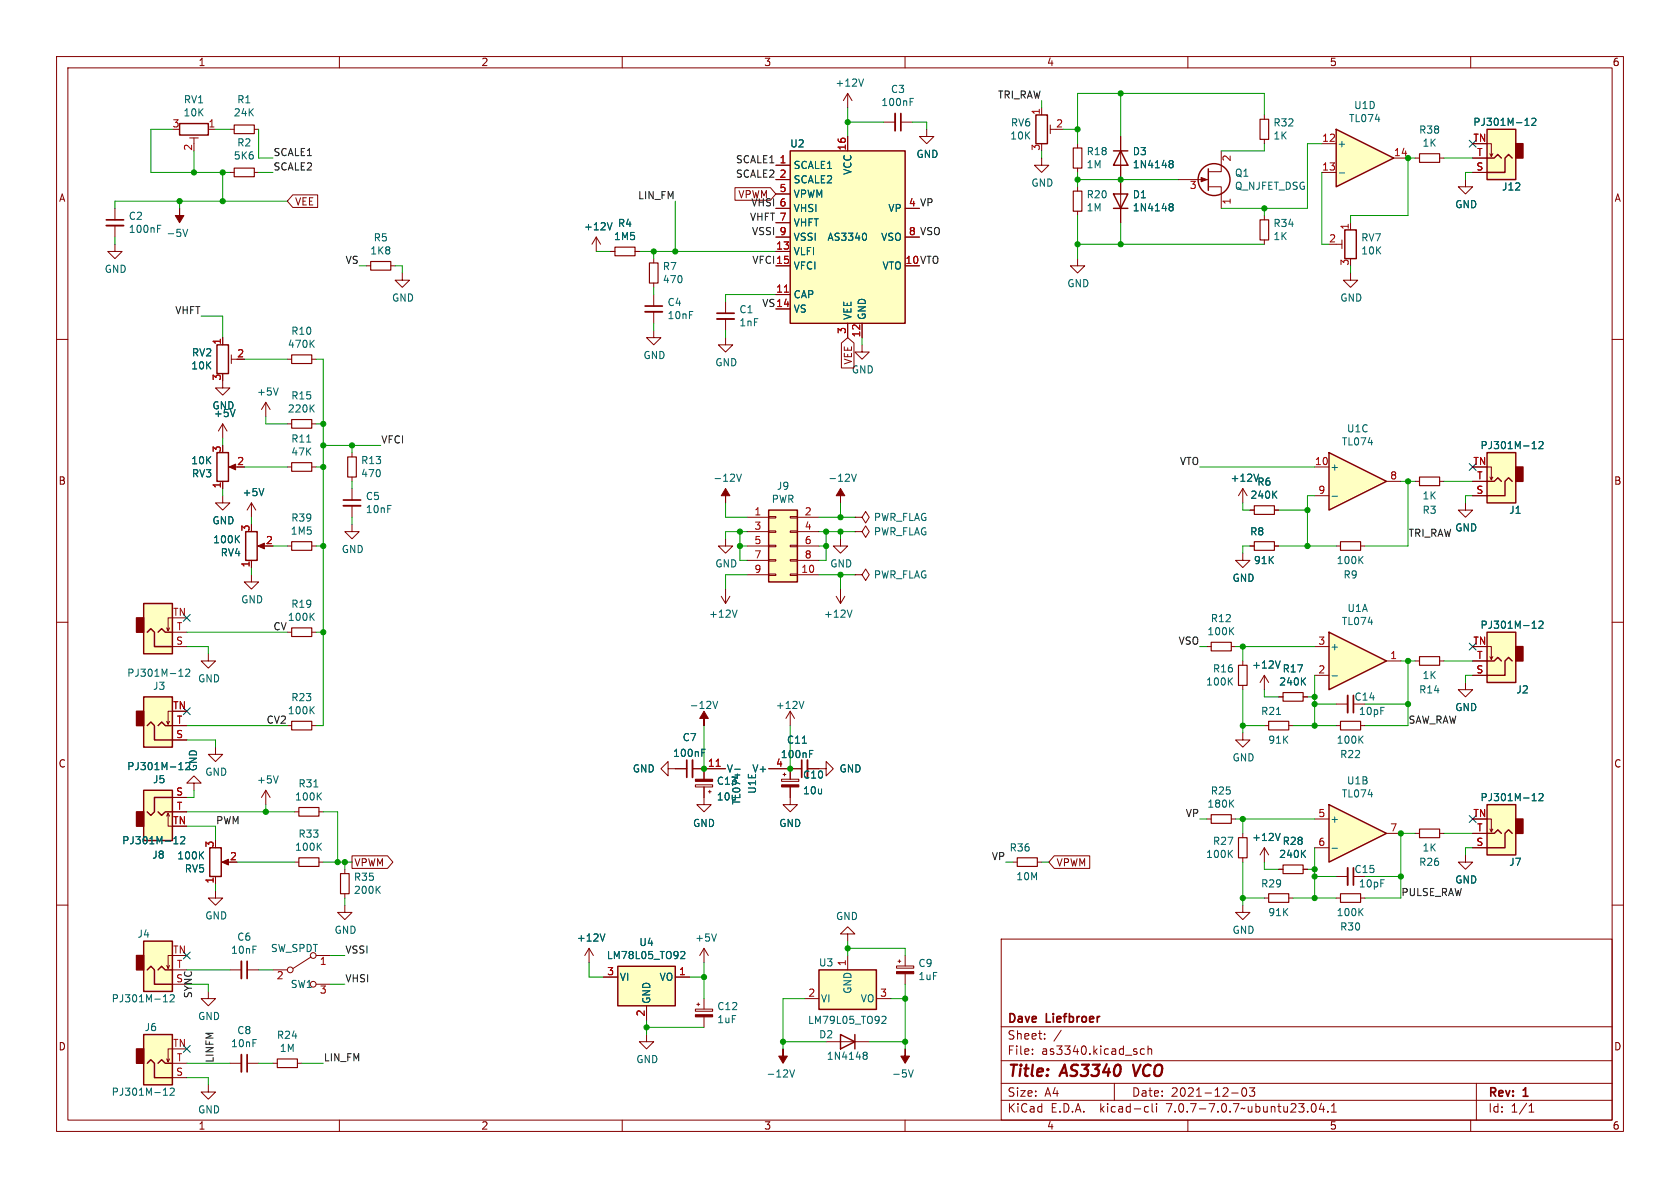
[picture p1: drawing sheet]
<svg xmlns="http://www.w3.org/2000/svg" width="297mm" height="210mm" viewBox="0 0 297 210" stroke-linecap="round" stroke-linejoin="round" font-family="sans-serif">
<g fill="none" stroke="#840000" stroke-width=".18">
<path d="M10 10h277v190h-277zM12 12h273v186h-273zM60 10v2M110 10v2M160 10v2M210 10v2M260 10v2M10 60h2M115.6 58.4v1.3h1.2l-1.2 1.3-1.3-1.3h1.3M285 60h2M10 110h2M285 110h2"/>
<path d="M10 160h2M285 160h2M177 166h108v32h-108zM60 198v2M110 198v2M160 198v2M177 194.5h108M177 191.5h108M177 187.5h108M177 181.5h108M182.5 186.3v.1M182.5 185.5v.1"/>
<path d="M184.7 183.6v.1M184.7 182.8v.1M187.6 182.1l-1.3 2M197 191.5v3M202.3 185.5l-.4-.1-.3 .3v.4l.1 .2h.6M202.6 195.6l.4 .1M203 185.5l.2-.1 .3 .1 .1 .9M203 184.9v1.5M203 196.5l-.4 .1M203.7 195.1v1.3l.2 .2M204.5 195.1v.1M204.5 195.6v1"/>
<path d="M210 198v2M217.7 193.2h1.2M219.7 192.4l.2-.1a.81 .81 0 0 1 .6 .6 .81 .81 0 0 1-.3 .8l-.2 .1a.81 .81 0 0 1-.3-1.4zM220.9 192.3h.9l-.5 .6 .4 .1v.7l-.2 .1h-.4l-.2-.1M232 195.2l.2-.1a.81 .81 0 0 1 .6 .6 .81 .81 0 0 1-.3 .8l-.2 .1a.81 .81 0 0 1-.6-.6 .81 .81 0 0 1 .3-.8zM233.6 195l-.4 1.1h1M234 195.6v1M234.7 196.5v.1M235.4 196.6h.8M235.4 195.5l.4-.4v1.5M260 198v2M261 191.5v6.5"/>
<path d="M270.3 196.6h.9M270.3 195.5l.4-.4v1.5"/>
</g>
<path d="M200.3 188.2l.4 2" fill="none" stroke="#840000" stroke-width=".4"/>
<path d="M234.9 80l10.2 5.1-10.2 5.1z" fill="#ffffc2"/>
<path d="M234.9 80l10.2 5.1-10.2 5.1zM262.9 80h5.1v8.9h-5.1zM262.9 85.1h1.3l.6-.6 .6 .6M267.3 85.1l-.6-.6-.6 .6v2.5h-3.2" fill="none" stroke="#840000" stroke-width=".25"/>
<g fill="none" stroke="#840000" stroke-width=".18">
<path d="M64.8 47h.7M69.1 47h.7M71.1 48.3v1.2h1.3l-1.3 1.3-1.3-1.3h1.3M105.4 41.9l-.8 1.3M105.4 41.9v2.6M105.4 41.9l.8 1.3M107.9 44.5h.8M112.3 44.5h.7M62.2 80v.8M62.2 84.3v.8M232.4 82.6h2.5M232.4 87.6h2.5"/>
<path d="M245.1 85.1h2.5M250.2 85.1h.8M254.5 85.1h.8M259.1 88.9v1.3h1.2l-1.2 1.2-1.3-1.2h1.3M260.3 85.1h2.6M260.3 87.6h2.6M262.9 82.6h.8v2.2l.2-.5M263.4 84.3l.3 .5M50.8 128.3h.8M55.1 128.3h.8M61 153.7v.7M61 158v.8"/>
<path d="M48.3 171.5h2.5M55 169.2l-3.2 2M55.9 168.9h2.5M55.9 174h2.5M61 160v1.3h1.2l-1.2 1.3-1.3-1.3h1.3"/>
<circle cx="51.3" cy="171.5" r=".51"/>
<circle cx="55.4" cy="168.9" r=".51"/>
<circle cx="55.4" cy="174" r=".51"/>
</g>
<path d="M108.2 39.4l-.4 1.2M270.9 79.3h.7M271.1 78.2l.1-.2v1.3M272.1 78.2l.5-.2 .2 .4-.8 .9h.8M235.5 87.7h.9M55 125.5l.5 .7M55.5 124.9l-.7 .7M66.7 157.2l.5 .7M67.2 156.7l-.7 .7" fill="none" stroke="#006464" stroke-width=".18"/>
<path d="M65.5 46.2h3.6v1.6h-3.6zM108.7 43.7h3.6v1.5h-3.6zM61.5 80.8h1.5v3.5h-1.5zM251 84.3h3.5v1.6h-3.5zM51.6 127.5h3.5v1.5h-3.5zM60.2 154.4h1.5v3.6h-1.5z" fill="none" stroke="#840000" stroke-width=".2"/>
<path d="M262.9 80h5.1v8.9h-5.1z" fill="#ffffc2" stroke="#ffffc2" stroke-width=".18"/>
<path d="M268 82.6h1.2v2.5h-1.2z" fill="#840000" stroke="#840000" stroke-width=".25"/>
<path d="M234.9 111.8l10.2 5-10.2 5.1z" fill="#ffffc2"/>
<path d="M43.4 94h2.1v5.1h-2.1zM25.4 106.7h5.1v8.9h-5.1zM26 111.8l.7-.7 .6 .7v2.5h3.2M27.9 111.8l.7-.7 .6 .7h1.3M234.9 111.8l10.2 5-10.2 5.1z" fill="none" stroke="#840000" stroke-width=".25"/>
<g fill="none" stroke="#840000" stroke-width=".18">
<path d="M47 71.1l-.8 1.3M47 71.1v2.6M47 71.1l.8 1.3M50.8 74.9h.8M55.1 74.9h.8M152.4 61v1.2h1.3l-1.3 1.3-1.3-1.3h1.3M39.4 87.6v1.3h1.2l-1.2 1.3-1.3-1.3h1.3M44.4 88.9l-.7 1.3M44.4 88.9v2.5M44.4 99.1v1.2M44.4 88.9l.8 1.3M46 96.5h1"/>
<path d="M50.8 96.5h.8M50.8 82.6h.8M55.1 96.5h.8M55.1 82.6h.8M62.2 92.7v1.3h1.3l-1.3 1.3-1.2-1.3h1.2M30 111l-.3 .5M30.5 109.2h-.8v2.3l-.2-.5M30.5 114.3h2.5M30.5 111.8h2.5M36.8 115.6v1.2h1.3l-1.3 1.3-1.2-1.3h1.2M44.4 101.6v1.3h1.3l-1.3 1.2-1.2-1.2h1.2M50.8 111.8h.8"/>
<path d="M55.1 111.8h.8M232.4 119.4h2.5M232.4 114.3h2.5M245.1 116.8h2.5M219.7 129.5v1.3h1.3l-1.3 1.3-1.3-1.3h1.3M223.5 128.3h.8M227.8 128.3h.8M223.5 149.9l-.7 1.2M223.5 149.9v2.5M223.5 149.9l.8 1.2M226.1 153.7h.7M230.4 153.7h.7"/>
</g>
<g fill="none" stroke="#006464" stroke-width=".18">
<path d="M49.2 68.6l-.4 1.2M54.2 78.2h.7M55 72.1l.5 .7M55.5 71.6l-.7 .7M41.8 95.2l.5 .8M42.3 94.7l-.7 .7M46.6 86.4l-.4 1.2M31.6 119.6h.7M31.9 118.5l.1-.2v1.3M32.8 118.4l.5-.1 .3 .3-.8 1h.8M55 108.9l.5 .8M55.5 108.4l-.7 .7"/>
<path d="M235.5 119.5h.9M225.7 126.3h.7M226.3 147.3l-.4 1.3M230.3 150.9l.5 .7M230.8 150.3l-.7 .7"/>
</g>
<path d="M51.6 74.2h3.5v1.5h-3.5zM51.6 95.8h3.5v1.5h-3.5zM51.6 81.8h3.5v1.5h-3.5zM51.6 111h3.5v1.5h-3.5zM224.3 127.5h3.5v1.5h-3.5zM226.8 152.9h3.6v1.5h-3.6z" fill="none" stroke="#840000" stroke-width=".2"/>
<path d="M25.4 106.7h5.1v8.9h-5.1z" fill="#ffffc2" stroke="#ffffc2" stroke-width=".18"/>
<path d="M24.1 109.2h1.3v2.6h-1.3z" fill="#840000" stroke="#840000" stroke-width=".25"/>
<path d="M45.6 96.5l1.1-.5v1z" fill="#840000" stroke="#840000" stroke-width=".18"/>
<path d="M234.9 142.2l10.2 5.1-10.2 5.1z" fill="#ffffc2"/>
<g fill="none" stroke="#840000" stroke-width=".25">
<path d="M31.7 21.8h5.1v2.1h-5.1zM139.7 26.7h20.3v30.5h-20.3zM183.1 20.3h2.1v5.1h-2.1zM262.9 22.9h5.1v8.9h-5.1zM262.9 27.9h1.3l.6-.6 .6 .6M267.3 27.9l-.6-.6-.6 .6v2.6h-3.2M38.4 61h2v5h-2zM38.4 80h2v5.1h-2zM135.9 90.2h5.1v12.7h-5.1zM262.9 111.8h5.1v8.9h-5.1zM262.9 116.8h1.3l.6-.6 .6 .6M267.3 116.8l-.6-.6-.6 .6v2.6h-3.2"/>
<path d="M25.4 123.2h5.1v8.9h-5.1zM25.4 139.7h5.1v8.9h-5.1zM26 128.3l.7-.7 .6 .7v2.5h3.2M27.9 128.3l.7-.7 .6 .7h1.3M27.9 143.5l.7 .6 .6-.6h1.3M30.5 141h-3.2v2.5l-.6 .6-.7-.6M37.1 149.9h2v5h-2zM234.9 142.2l10.2 5.1-10.2 5.1zM25.4 166.4h5.1v8.9h-5.1zM26 171.5l.7-.7 .6 .7v2.5h3.2M27.9 171.5l.7-.7 .6 .7h1.3M109.2 170.8h10.2v7h-10.2z"/>
<path d="M144.8 171.5h10.1v6.9h-10.1zM25.4 182.9h5.1v8.9h-5.1zM26 188l.7-.7 .6 .7v2.5h3.2M27.9 188l.7-.7 .6 .7h1.3M148.6 182.9l2.5 1.3-2.5 1.2zM151.1 182.9v2.5"/>
</g>
<g fill="none" stroke="#840000" stroke-width=".18">
<path d="M149.9 16.5l-.8 1.3M149.9 16.5v2.6M149.9 16.5l.7 1.3M184.1 19.1v1.2M20.3 36.8v2.1M20.3 39.9v2M33.5 24.4h1.6M34.3 24.4v1M36.8 22.9h1.3M40.6 22.9h.8M40.6 30.5h.8M45 22.9h.7"/>
<path d="M45 30.5h.7M137.2 29.2h2.5M137.2 31.8h2.5M137.2 34.3h2.5M137.2 36.8h2.5M137.2 39.4h2.5M149.9 24.1v2.6M156.2 21.6h2M159.3 21.6h2M163.8 22.9v1.2h1.3l-1.3 1.3-1.2-1.3h1.2M184.1 27.9v1.3h1.3l-1.3 1.3-1.2-1.3h1.2M185.7 22.1v1.5"/>
<path d="M185.7 22.9h1M190.5 25.4v.8M190.5 29.7v.8M190.5 33v.8M190.5 37.3v.8M223.5 20.3v.8M223.5 24.6v.8M250.2 27.9h.8M254.5 27.9h.8M259.1 31.8v1.2h1.2l-1.2 1.3-1.3-1.3h1.3M260.3 30.5h2.6M260.3 27.9h2.6"/>
<path d="M262.9 25.4h.8v2.3l.2-.5M263.4 27.2l.3 .5M20.3 43.2v1.3h1.3l-1.3 1.2-1.3-1.2h1.3M39.4 59.7v1.3M115.6 45.7v.8M115.6 50v.8M115.6 52.1v2M115.6 55.1v2.1M128.3 59.7v1.3h1.2l-1.2 1.2-1.3-1.2h1.3M128.3 53.3v2.1M128.3 56.4v2M137.2 52.1h2.5"/>
<path d="M137.2 44.5h2.5M137.2 54.6h2.5M137.2 47h2.5M137.2 41.9h2.5M149.9 57.2v2.5M152.4 57.2v2.5M160 41.9h2.6M190.5 45.7v1.3h1.3l-1.3 1.3-1.3-1.3h1.3M238.8 48.3v1.2h1.2l-1.2 1.3-1.3-1.3h1.3M39.4 67.3v1.3h1.2l-1.2 1.3-1.3-1.3h1.3M39.4 74.9v2.6M39.4 74.9l-.8 1.3"/>
<path d="M39.4 74.9l.7 1.3M40.9 62.7v1.6M40.9 63.5h1M50.8 63.5h.8M55.1 63.5h.8M39.4 85.1v1.3M40.9 82.6h1M62.2 86.4v2M62.2 89.4v2M128.3 95.3v1.2h1.2l-1.2 1.3-1.3-1.3h1.3M132.1 96.5h3.8M132.1 91.4h3.8"/>
<path d="M132.1 94h3.8M132.1 99.1h3.8M135.9 98.9h1.3v.3h-1.3zM135.9 96.4h1.3v.2h-1.3zM135.9 93.9h1.3v.2h-1.3zM135.9 91.3h1.3v.3h-1.3zM139.7 98.9h1.3v.3h-1.3zM139.7 96.4h1.3v.2h-1.3zM139.7 93.9h1.3v.2h-1.3zM139.7 91.3h1.3v.3h-1.3zM141 96.5h3.8M141 91.4h3.8"/>
<path d="M141 94h3.8M141 99.1h3.8M148.6 95.3v1.2h1.3l-1.3 1.3-1.3-1.3h1.3M151.1 91.4h1.3l.6-1 .7 1-.7 1.1-.6-1.1M151.1 91.4h.1M151.1 94h1.3l.6-1 .7 1-.7 1-.6-1M151.1 94h.1M236.2 96.5h.8M240.5 96.5h.8M127.5 105.4l.8 1.3M128.3 104.1v2.6M129 105.4l-.7 1.3"/>
<path d="M132.1 101.6h3.8M135.9 101.5h1.3v.2h-1.3zM139.7 101.5h1.3v.2h-1.3zM141 101.6h3.8M147.8 105.4l.8 1.3M148.6 104.1v2.6M149.4 105.4l-.8 1.3M151.1 101.6h1.3l.6-1 .7 1-.7 1-.6-1M151.1 101.6h.1M250.2 116.8h.8M254.5 116.8h.8M260.3 116.8h2.6"/>
<path d="M260.3 119.4h2.6M262.9 114.3h.8v2.3l.2-.5M263.4 116.1l.3 .5M30 127.5l-.3 .5M30.5 125.7h-.8v2.3l-.2-.5M30.5 130.8h2.5M30.5 128.3h2.5M34.3 138.4h1.3l-1.3-1.2-1.3 1.2h1.3v1.3M38.1 132.1v1.3h1.3l-1.3 1.2-1.3-1.2h1.3M47 139.7l-.8 1.3M47 139.7v2.5M47 139.7l.8 1.3"/>
<path d="M118.1 135.9v-1.3l-1.3 1.3 1.3 1.3v-1.3h3.3M122.4 135.9h5.9M122.9 138.7h3.1v.4h-3.1zM124.5 139.1v3.1h1.2l-1.2 1.3-1.3-1.3h1.3M124.5 135.9v1.8M125.2 140h.5M125.5 139.7v.5M135.9 135.9h5.8M139.7 125.7l.8 1.3M139.7 125.7l-.8 1.3M139.7 125.7v2.6M142.7 135.9h3.3v-1.3l1.3 1.3-1.3 1.3v-1.3"/>
<path d="M226.1 123.2h.7M230.4 123.2h.7M236.2 124.5h2.1M259.1 120.7v1.2h1.2l-1.2 1.3-1.3-1.3h1.3M29.5 144.3l.2-.5v2.3h.8M29.7 143.8l.3 .5M30.5 141h2.5M30.5 143.5h2.5M38.1 157.5v1.3h1.3l-1.3 1.2-1.3-1.2h1.3M38.1 154.9v1.3M39.6 152.4h1M52.1 152.4h.7"/>
<path d="M52.1 143.5h.7M56.4 152.4h.7M56.4 143.5h.7M179.1 152.4h.7M183.4 152.4h.7M223.5 158.8h.8M227.8 158.8h.8M232.4 144.8h2.5M232.4 149.9h2.5M236.2 154.9h2.1M236.2 158.8h.8M240.5 158.8h.8"/>
<path d="M245.1 147.3h2.5M30 170.7l-.3 .5M30.5 168.9h-.8v2.3l-.2-.5M30.5 171.5h2.5M30.5 174h2.5M36.8 175.3v1.2h1.3l-1.3 1.3-1.2-1.3h1.2M40.6 171.5h2.1M43.7 171.5h2M104.1 167.6l-.7 1.3M104.1 167.6v2.6M104.1 167.6l.8 1.3M106.7 172.7h2.5"/>
<path d="M114.3 177.8v2.5M119.4 172.7h2.5M122.9 178.4h3.1v.4h-3.1zM123.2 177.5h.5M123.4 177.3v.5M124.5 167.6v2.6M124.5 176.5v1.9M124.5 179.8v1.8M124.5 167.6l-.8 1.3M124.5 167.6l.7 1.3M142.2 176.5h2.6M149.9 165.1h1.2l-1.2-1.3-1.3 1.3h1.3v1.3"/>
<path d="M149.9 168.9v2.6M154.9 176.5h2.6M158.5 170.8h3v.3h-3zM158.7 169.9h.6M159 169.7v.5M160 168.9v1.9M160 172.1v1.9M219.7 160v1.3h1.3l-1.3 1.3-1.3-1.3h1.3M30 187.2l-.3 .5M30.5 185.4h-.8v2.3l-.2-.5M30.5 188h2.5M30.5 190.5h2.5"/>
<path d="M36.8 191.8v1.2h1.3l-1.3 1.3-1.2-1.3h1.2M40.6 188h2.1M43.7 188h2M48.3 188h.7M52.6 188h.7M114.3 182.9v1.3h1.3l-1.3 1.2-1.3-1.2h1.3M146 184.2h7.7"/>
</g>
<g fill="none" stroke="#006464" stroke-width=".18">
<path d="M152.7 14l-.5 1.2M160.9 18h.4M160.9 17.4h.6M27.8 39.8h.7M269.6 22.2h.7M269.8 21.1l.2-.2v1.3M270.8 21l.5-.1 .2 .4-.8 .9h.8M27.8 40.4h.5M32.3 40.5l.5 1.3 .4-1.3M153 41.3l.2 .4-.2 .7M41.6 72.4l-.5 1.3M55 60.7l.5 .7"/>
<path d="M55.5 60.1l-.7 .8M130.2 83.8l.4 1.3 .5-1.3M150.5 83.8l.5 1.3 .4-1.3M240.4 98.9l.6 .7M241 98.4l-.8 .7M130.3 107.8l-.4 1.3M150.6 107.8l-.4 1.3M230.8 119.8l-.7 .8M270.9 111.1h.7M271.1 110l.1-.2v1.3M272.1 109.9l.5-.1 .2 .4-.8 .9h.8M31.6 136.1h.7"/>
<path d="M31.9 135l.1-.2v1.3M33.3 134.8l-.5 .1M33.5 135.3l-.7 .8h.8M49.2 137.2l-.4 1.2M55.5 139.1h.7M124.1 133.1h.4M124.1 132.4h.6M126 124l.5 1.2 .4-1.2M129.9 136h1M141.8 131.4h.8M142.1 124l-.4 1.2M143.1 133.3h.4"/>
<path d="M143.1 132.7h.6M230.3 120.4l.5 .7M30.7 149.2h.8M31 148.1l.1-.2v1.3M31.9 148l.5-.1 .3 .4-.8 .9h.8M35.5 151.1l.5 .7M36 150.6l-.7 .7M56.3 149.6l.5 .7M56.3 140.7l.5 .7M56.8 149l-.7 .8M56.8 140.2l-.7 .7M235.5 150h.9"/>
<path d="M28.9 177.1h.7M29.1 176l.1-.2v1.3M30.1 176l.5-.2 .2 .4-.8 .9h.8M106.9 165.1l-.4 1.3M120.4 168.3l.4-.1 .3 .4-.8 .9h.8M126.7 165.1l-.5 1.3M156 179.7l.4-.1 .2 .4-.8 .9h.8M240.4 161.1l.6 .8M241 160.6l-.8 .7M28.9 193.6h.7M29.1 192.5l.1-.2v1.3M30.1 192.5l.5-.2 .2 .4-.8 .9h.8"/>
<path d="M139.6 189.1l.4 1.3 .5-1.3M152.7 186.5h.1M152.7 186.1l.4-.1 .1 .1 .1 .2-.2 .2M152.8 186.5h.3M152.8 186.5l-.1 .1M153.1 186.5l.2 .3-.1 .3-.1 .2-.4-.1M160.6 189.1l.4 1.3 .5-1.3"/>
</g>
<path d="M18.8 39.9h3M158.2 20.1v3M114 55.1h3.1M126.7 56.4h3.1M60.7 89.4h3.1M122.4 134.4v3M142.7 134.4v3M238.3 122.9v3.1M238.3 153.4v3.1M42.7 169.9v3.1M42.7 186.4v3.1" fill="none" stroke="#840000" stroke-width=".33"/>
<path d="M18.8 38.9h3M159.3 20.1v3M114 54.1h3.1M126.7 55.4h3.1M60.7 88.4h3.1M121.4 134.4v3M141.7 134.4v3M239.3 122.9v3.1M239.3 153.4v3.1M43.7 169.9v3.1M43.7 186.4v3.1" fill="none" stroke="#840000" stroke-width=".3"/>
<g fill="none" stroke="#840000" stroke-width=".2">
<path d="M41.4 29.7h3.6v1.5h-3.6zM41.4 22.1h3.6v1.5h-3.6zM189.7 33.8h1.6v3.5h-1.6zM189.7 26.2h1.6v3.5h-1.6zM222.8 21.1h1.5v3.5h-1.5zM251 27.2h3.5v1.5h-3.5zM114.8 46.5h1.5v3.5h-1.5zM51.6 62.7h3.5v1.6h-3.5zM237 95.8h3.5v1.5h-3.5zM251 116.1h3.5v1.5h-3.5zM226.8 122.4h3.6v1.6h-3.6zM52.8 151.6h3.6v1.6h-3.6z"/>
<path d="M52.8 142.7h3.6v1.6h-3.6zM179.8 151.6h3.6v1.6h-3.6zM224.3 158h3.5v1.5h-3.5zM237 158h3.5v1.5h-3.5zM49 187.2h3.6v1.5h-3.6z"/>
</g>
<g fill="#840000" stroke="#840000" stroke-width=".18">
<path d="M40.5 82.6l1.2-.6v1.1z"/>
<path d="M148.6 86.4l.8 1.2h-.8v1.3v-1.3h-.8z"/>
<path d="M39.2 152.4l1.2-.5v1z"/>
<path d="M128.3 86.4l.7 1.2h-.7v1.3v-1.3h-.8z"/>
<path d="M138.4 185.4v1.3h.8l-.8 1.3-.7-1.3h.7z"/>
<path d="M122.9 179.4h3.1v.4h-3.1z"/>
<path d="M158.5 171.8h3v.3h-3z"/>
<path d="M160 185.4v1.3h.8l-.8 1.3-.7-1.3h.7z"/>
<path d="M124.5 125.7l.7 1.3h-.7v1.3v-1.3h-.8z"/>
<path d="M122.9 137.7h3.1v.4h-3.1z"/>
<path d="M31.7 36.8v1.3h.8l-.8 1.3-.7-1.3h.7z"/>
</g>
<g fill="#ffffc2" stroke="#ffffc2" stroke-width=".18">
<path d="M262.9 111.8h5.1v8.9h-5.1z"/>
<path d="M25.4 123.2h5.1v8.9h-5.1z"/>
<path d="M25.4 166.4h5.1v8.9h-5.1z"/>
<path d="M25.4 139.7h5.1v8.9h-5.1z"/>
<path d="M25.4 182.9h5.1v8.9h-5.1z"/>
<path d="M135.9 90.2h5.1v12.7h-5.1z"/>
<path d="M139.7 26.7h20.3v30.5h-20.3z"/>
<path d="M109.2 170.8h10.2v7h-10.2z"/>
<path d="M144.8 171.5h10.1v6.9h-10.1z"/>
<path d="M262.9 22.9h5.1v8.9h-5.1z"/>
</g>
<g fill="#840000" stroke="#840000" stroke-width=".25">
<path d="M268 114.3h1.2v2.5h-1.2z"/>
<path d="M24.1 125.7h1.3v2.6h-1.3z"/>
<path d="M24.1 168.9h1.3v2.6h-1.3z"/>
<path d="M24.1 143.5h1.3v2.6h-1.3z"/>
<path d="M24.1 185.4h1.3v2.6h-1.3z"/>
<path d="M268 25.4h1.2v2.5h-1.2z"/>
</g>
<path d="M138.7 51.7h.7M126.6 135.5h.7" fill="none" stroke="#a90000" stroke-width=".18"/>
<path d="M236.2 22.9l10.2 5-10.2 5.1z" fill="#ffffc2"/>
<g fill="none" stroke="#840000" stroke-width=".25">
<path d="M196.8 34.3h2.6l-1.3 2.5zM196.8 26.7h2.6M196.8 36.8h2.6M198.1 26.7l1.3 2.5h-2.6zM213.6 29.8v3.9M236.2 22.9l10.2 5-10.2 5.1zM237.7 40.6h2.1v5.1h-2.1zM262.9 142.2h5.1v8.9h-5.1zM262.9 147.3h1.3l.6-.6 .6 .6M267.3 147.3l-.6-.6-.6 .6v2.6h-3.2"/>
<circle cx="214.6" cy="31.7" r="2.82"/>
</g>
<g fill="none" stroke="#840000" stroke-width=".18">
<path d="M51.8 34.4h4.4v2.3h-4.4l-1-1.1zM129.9 33.2h6.3l1 1.1-1 1.1h-6.3zM137.2 31.8h2.5M137.2 29.2h2.5M137.2 34.3h2.5M137.2 36.8h2.5M137.2 39.4h2.5M149.9 24.1v2.6M198.1 24.1v15.3M208.3 31.8h5.3M213.6 33h2.3v3.8M215.9 26.7v3.7h-2.3"/>
<path d="M223.5 38.1v.8M233.7 25.4h2.5M233.7 30.5h2.5M238.8 39.4v1.2M246.4 27.9h2.5M260.3 30.5h2.6M260.3 27.9h2.6M39.4 59.7v1.3M107.9 44.5h.8M112.3 44.5h.7M137.2 44.5h2.5M137.2 52.1h2.5"/>
<path d="M137.2 54.6h2.5M137.2 47h2.5M137.2 41.9h2.5M149.9 57.2v2.5M152.4 57.2v2.5M160 41.9h2.6M223.5 42.4v.8M236.2 43.2h1M237.2 42.4v1.5M148.7 60.6l1.2-.9 1.1 .9v4.4h-2.3zM39.4 85.1v1.3M44.4 99.1v1.2"/>
<path d="M219.7 97.8v1.3h1.3l-1.3 1.2-1.3-1.2h1.3M219.7 86.4l-.8 1.2M219.7 86.4v2.5M219.7 86.4l.8 1.2M221 90.2h.7M221 96.5h.7M225.3 90.2h.8M225.3 96.5h.8M260.3 87.6h2.6M260.3 85.1h2.6M213.4 114.3h.7M217.7 114.3h.7"/>
<path d="M219.7 116.8v.8M223.5 119.4v2.5M223.5 119.4l-.7 1.3M223.5 119.4l.8 1.3M260.3 119.4h2.6M260.3 116.8h2.6M30.5 128.3h2.5M30.5 130.8h2.5M119.4 135.9h2M122.4 135.9h5.9M124.5 135.9v1.8M124.5 139.1v1.9"/>
<path d="M135.9 135.9h5.8M138.2 137.7h3v.4h-3zM138.4 136.9h.5M138.7 136.7v.5M139.7 139.1v3.1h1.3l-1.3 1.3-1.3-1.3h1.3M139.7 135.9v1.8M142.7 135.9h2.1M219.7 121.2v.7M226.1 123.2h.7M230.4 123.2h.7M236.2 128.3h.8M240.5 128.3h.8"/>
<path d="M30.5 141h2.5M30.5 143.5h2.5M38.1 154.9v1.3M62.2 151.3h6.3l1 1.1-1 1.1h-6.3zM186.4 151.3h6.3v2.2h-6.3l-1-1.1zM213.4 144.8h.7M217.7 144.8h.7M219.7 147.3v.8M219.7 151.6v.8M226.1 153.7h.7M230.4 153.7h.7M250.2 147.3h.8"/>
<path d="M254.5 147.3h.8M259.1 151.1v1.3h1.2l-1.2 1.3-1.3-1.3h1.3M260.3 147.3h2.6M260.3 149.9h2.6M262.9 144.8h.8v2.3l.2-.5M263.4 146.6l.3 .5M106.7 172.7h2.5M114.3 177.8v2.5M119.4 172.7h2.5"/>
</g>
<g fill="none" stroke="#006464" stroke-width=".18">
<path d="M108.2 39.4l-.4 1.2M206.8 28.9h.1M206.8 28.5l.4-.1 .1 .1 .1 .2-.2 .2M206.8 36.1l.4-.1 .1 .1 .1 .2-.2 .3M206.8 36.5l.1 .1M206.9 28.9h.3M206.9 28.9l-.1 .1M206.9 36.6h.3M206.9 36.6h-.1M207.2 28.9l.2 .3-.1 .3-.1 .2-.4-.1M207.2 36.6l.2 .2-.1 .4-.1 .1-.4-.1M236.7 30.6h1"/>
<path d="M269.6 22.2h.7M269.8 21.1l.2-.2v1.3M270.8 21l.5-.1 .2 .4-.8 .9h.8M153 41.3l.2 .4-.2 .7M41.6 72.4l-.5 1.3M270.9 79.3h.7M271.1 78.2l.1-.2v1.3M272.1 78.2l.5-.2 .2 .4-.8 .9h.8M41.8 95.2l.5 .8M42.3 94.7l-.7 .7M46.6 86.4l-.4 1.2M222.5 83.8l-.4 1.3"/>
<path d="M225.2 87.4l.5 .7M225.7 86.8l-.7 .7M217.6 111.5l.5 .7M217.9 119.8l-.7 .8M218.1 110.9l-.7 .8M226.3 116.8l-.4 1.3M230.8 119.8l-.7 .8M270.9 111.1h.7M271.1 110l.1-.2v1.3M272.1 109.9l.5-.1 .2 .4-.8 .9h.8M31.6 136.1h.7M31.9 135l.1-.2v1.3"/>
<path d="M33.3 134.8l-.5 .1M33.5 135.3l-.7 .8h.8M124.1 133.1h.4M124.1 132.4h.6M129.9 136h1M141.8 131.4h.8M143.1 133.3h.4M143.1 132.7h.6M217.3 120.4l.6 .7M230.3 120.4l.5 .7M240.4 130.7l.6 .7M241 130.1l-.8 .7"/>
<path d="M30.7 149.2h.8M31 148.1l.1-.2v1.3M31.9 148l.5-.1 .3 .4-.8 .9h.8M35.5 151.1l.5 .7M36 150.6l-.7 .7M217.3 150.9l.6 .7M217.6 142l.5 .7M217.9 150.3l-.7 .7M218.1 141.4l-.7 .7M226.3 147.3l-.4 1.3M230.3 150.9l.5 .7M230.8 150.3l-.7 .7"/>
<path d="M270.9 141.5h.7M271.1 140.5l.1-.2v1.2M272.1 140.4l.5-.1 .2 .3-.8 .9h.8M106.9 165.1l-.4 1.3M120.4 168.3l.4-.1 .3 .4-.8 .9h.8"/>
</g>
<g fill="#840000" stroke="#840000" stroke-width=".18">
<path d="M138.2 138.7h3v.4h-3z"/>
<path d="M212.3 31.4l1.1 .4-1.1 .3z"/>
</g>
<path d="M222.8 38.9h1.5v3.5h-1.5zM221.7 89.4h3.6v1.5h-3.6zM221.7 95.8h3.6v1.5h-3.6zM214.1 113.5h3.6v1.6h-3.6zM218.9 117.6h1.6v3.6h-1.6zM237 127.5h3.5v1.5h-3.5zM214.1 144h3.6v1.5h-3.6zM218.9 148.1h1.6v3.5h-1.6zM251 146.6h3.5v1.5h-3.5z" fill="none" stroke="#840000" stroke-width=".2"/>
<path d="M262.9 142.2h5.1v8.9h-5.1z" fill="#ffffc2" stroke="#ffffc2" stroke-width=".18"/>
<path d="M268 144.8h1.2v2.5h-1.2z" fill="#840000" stroke="#840000" stroke-width=".25"/>
<g fill="none" stroke="#009600" stroke-width=".18">
<path d="M149.9 19.1v5M184.1 17.8v1.3M198.1 16.5v7.6M30.5 22.9h-3.8v7.6h13.9M31.7 35.6v1.2M34.3 26.7v3.8M38.1 22.9h2.5M39.4 30.5v5.1M45.7 22.9v5h2.6M45.7 30.5h2.6M50.8 35.6h-30.5v1.2M119.4 35.6v8.9"/>
<path d="M149.9 21.6h6.3M161.3 21.6h2.5v1.3M184.1 26.7v1.2M188 22.9h2.5M190.5 30.5v2.5M190.5 38.1v7.6M190.5 31.8h17.8M198.1 39.4v3.8M223.5 20.3v-3.8h-33v8.9M223.5 25.4v1.3h-7.6M223.5 36.8v1.3M233.7 30.5v12.7h1.2"/>
<path d="M233.7 25.4h-2.6v11.4h-15.2M250.2 27.9h-1.3v10.2h-10.1v1.3M255.3 27.9h5M260.3 30.5h-1.2v1.3M20.3 41.9v1.3M35.6 55.9h3.8v3.8M63.5 47h1.3M69.8 47h1.3v1.3M105.4 44.5h2.5M113 44.5h24.2M115.6 44.5v1.2M115.6 50.8v1.3"/>
<path d="M115.6 57.2v1.2M128.3 58.4v1.3M137.2 52.1h-8.9v1.2M152.4 59.7v1.3M190.5 43.2h33M238.8 47v1.3M39.4 77.5v1.2M43.2 63.5h7.6M47 73.7v1.2h3.8M55.9 63.5h1.2v64.8h-1.2M55.9 74.9h1.2M57.1 78.7h10.2"/>
<path d="M62.2 78.7v1.3M39.4 86.4v1.2M43.2 82.6h7.6M44.4 91.4v1.3M48.3 96.5h2.5M55.9 96.5h1.2M55.9 82.6h1.2M62.2 85.1v1.3M62.2 91.4v1.3M128.3 88.9v2.5h3.8M130.8 94v5.1h1.3M130.8 96.5h1.3"/>
<path d="M132.1 94h-3.8v1.3M144.8 94h6.3M144.8 91.4h6.3M144.8 96.5h1.2M146 94v5.1h-1.2M148.6 88.9v2.5M148.6 94v1.3M212.1 82.6h20.3M219.7 88.9v1.3h1.3M221 96.5h-1.3v1.3M226.1 96.5h10.1M226.1 90.2h5"/>
<path d="M232.4 87.6h-1.3v8.9M247.6 85.1h2.6M248.9 85.1v11.4h-7.6M255.3 85.1h5M260.3 87.6h-1.2v1.3M33 114.3h3.8v1.3M33 111.8h17.8M44.4 100.3v1.3M55.9 111.8h1.2M132.1 101.6h-3.8v2.5M144.8 101.6h6.3M148.6 101.6v2.5"/>
<path d="M212.1 114.3h1.3M218.4 114.3h14M219.7 114.3v2.5M232.4 119.4v8.9M247.6 116.8h2.6M248.9 116.8v11.5h-7.6M255.3 116.8h5M260.3 119.4h-1.2v1.3M33 130.8h5.1v1.3M33 128.3h17.8M34.3 139.7v1.3h-1.3M124.5 128.3v7.6"/>
<path d="M139.7 128.3v7.6M219.7 121.9v7.6M219.7 128.3h3.8M223.5 121.9v1.3h2.6M228.6 128.3h7.6M231.1 123.2h1.3M232.4 124.5h3.8M241.3 124.5h7.6M33 146.1h5.1v2.5M33 143.5h19.1M38.1 156.2v1.3M41.9 152.4h10.2"/>
<path d="M47 142.2v1.3M57.1 143.5h2.6v8.9M57.1 152.4h5.1M61 152.4v1.3M61 158.8v1.2M177.8 152.4h1.3M184.1 152.4h1.3M212.1 144.8h1.3M218.4 144.8h14M219.7 144.8v2.5M219.7 152.4v7.6M219.7 158.8h3.8"/>
<path d="M223.5 152.4v1.3h2.6M228.6 158.8h7.6M231.1 153.7h1.3M232.4 149.9v8.9M232.4 154.9h3.8M241.3 154.9h6.3M250.2 147.3h-2.6v11.5h-6.3M255.3 147.3h5M260.3 149.9h-1.2v1.2M33 174h3.8v1.3M33 171.5h7.6M45.7 171.5h2.6"/>
<path d="M58.4 174h2.6M58.4 168.9h2.6M104.1 170.2v2.5h2.6M121.9 172.7h2.6M124.5 170.2v6.3M142.2 176.5h-3.8v8.9M149.9 167.6h10.1v1.3M149.9 166.4v2.5M157.5 176.5h2.5M160 174v11.4M33 188h7.6M33 190.5h3.8v1.3"/>
<path d="M45.7 188h2.6M53.3 188h3.8M114.3 180.3v2.6M114.3 181.6h10.2M138.4 184.2h7.6M153.7 184.2h6.3"/>
</g>
<g fill="none" stroke="#000084" stroke-width=".18">
<path d="M259.7 24.8l1.3 1.2M261 24.8l-1.3 1.2M259.7 81.9l1.3 1.3M261 81.9l-1.3 1.3M32.4 108.6l1.2 1.2M33.6 108.6l-1.2 1.2M259.7 113.7l1.3 1.2M261 113.7l-1.3 1.2M32.4 125.1l1.2 1.2M33.6 125.1l-1.2 1.2M259.7 144.2l1.3 1.2M261 144.2l-1.3 1.2"/>
<path d="M32.4 168.3l1.2 1.2M33.6 168.3l-1.2 1.2M32.4 184.8l1.2 1.2M33.6 184.8l-1.2 1.2"/>
</g>
<path d="M138.7 51.7h.7M126.6 135.5h.7" fill="none" stroke="#a90000" stroke-width=".18"/>
<g fill="#009600" stroke="#009600" stroke-width=".18">
<circle cx="231.1" cy="90.2" r=".46"/>
<circle cx="231.1" cy="96.5" r=".46"/>
<circle cx="219.7" cy="114.3" r=".46"/>
<circle cx="248.9" cy="27.9" r=".46"/>
<circle cx="190.5" cy="43.2" r=".46"/>
<circle cx="223.5" cy="36.8" r=".46"/>
<circle cx="219.7" cy="158.8" r=".46"/>
<circle cx="219.7" cy="144.8" r=".46"/>
<circle cx="232.4" cy="124.5" r=".46"/>
<circle cx="232.4" cy="128.3" r=".46"/>
<circle cx="232.4" cy="123.2" r=".46"/>
<circle cx="219.7" cy="128.3" r=".46"/>
<circle cx="232.4" cy="158.8" r=".46"/>
<circle cx="232.4" cy="154.9" r=".46"/>
<circle cx="139.7" cy="135.9" r=".46"/>
<circle cx="232.4" cy="153.7" r=".46"/>
<circle cx="247.6" cy="154.9" r=".46"/>
<circle cx="247.6" cy="147.3" r=".46"/>
<circle cx="198.1" cy="31.8" r=".46"/>
<circle cx="198.1" cy="43.2" r=".46"/>
<circle cx="190.5" cy="22.9" r=".46"/>
<circle cx="198.1" cy="16.5" r=".46"/>
<circle cx="149.9" cy="21.6" r=".46"/>
<circle cx="190.5" cy="31.8" r=".46"/>
<circle cx="248.9" cy="116.8" r=".46"/>
<circle cx="248.9" cy="124.5" r=".46"/>
<circle cx="248.9" cy="85.1" r=".46"/>
<circle cx="59.7" cy="152.4" r=".46"/>
<circle cx="61" cy="152.4" r=".46"/>
<circle cx="62.2" cy="78.7" r=".46"/>
<circle cx="119.4" cy="44.5" r=".46"/>
<circle cx="115.6" cy="44.5" r=".46"/>
<circle cx="57.1" cy="82.6" r=".46"/>
<circle cx="57.1" cy="74.9" r=".46"/>
<circle cx="57.1" cy="78.7" r=".46"/>
<circle cx="57.1" cy="111.8" r=".46"/>
<circle cx="57.1" cy="96.5" r=".46"/>
<circle cx="149.9" cy="167.6" r=".46"/>
<circle cx="138.4" cy="184.2" r=".46"/>
<circle cx="124.5" cy="172.7" r=".46"/>
<circle cx="114.3" cy="181.6" r=".46"/>
<circle cx="160" cy="176.5" r=".46"/>
<circle cx="124.5" cy="135.9" r=".46"/>
<circle cx="160" cy="184.2" r=".46"/>
<circle cx="39.4" cy="30.5" r=".46"/>
<circle cx="39.4" cy="35.6" r=".46"/>
<circle cx="34.3" cy="30.5" r=".46"/>
<circle cx="31.7" cy="35.6" r=".46"/>
<circle cx="47" cy="143.5" r=".46"/>
<circle cx="148.6" cy="101.6" r=".46"/>
<circle cx="146" cy="94" r=".46"/>
<circle cx="146" cy="96.5" r=".46"/>
<circle cx="148.6" cy="94" r=".46"/>
<circle cx="148.6" cy="91.4" r=".46"/>
<circle cx="130.8" cy="96.5" r=".46"/>
<circle cx="130.8" cy="94" r=".46"/>
</g>
<g font-size="2.8" fill="#840000">
<text x="178" y="190.9">Title:</text>
<text x="187.7" y="190.9">AS3340</text>
<text x="201.2" y="190.9">VCO</text>
</g>
<g font-size="2.1" fill="#840000">
<text x="178" y="184">Sheet:</text>
<text x="178" y="181.2">Dave</text>
<text x="185" y="181.2">Liefbroer</text>
<text x="178" y="186.7">File:</text>
<text x="184.1" y="186.7">as3340.kicad_sch</text>
<text x="178" y="196.9">KiCad</text>
<text x="178" y="194.1">Size:</text>
<text x="184.7" y="194.1">A4</text>
<text x="185.7" y="196.9">E.D.A.</text>
<text x="194.6" y="196.9">kicad-cli</text>
<text x="200" y="194.1">Date:</text>
<text x="206.5" y="196.9">7.0.7-7.0.7~ubuntu23.04.1</text>
<text x="207" y="194.1">2021-12-03</text>
<text x="263" y="194.3">Rev:</text>
<text x="263" y="196.9">Id:</text>
<text x="267.1" y="196.9">1/1</text>
<text x="269.4" y="194.3">1</text>
</g>
<g font-size="1.8" fill="#840000">
<text x="35" y="11.9">1</text>
<text x="85" y="11.9">2</text>
<text x="135" y="11.9">3</text>
<text x="185" y="11.9">4</text>
<text x="235" y="11.9">5</text>
<text x="285" y="11.9">6</text>
<text x="10.3" y="35.9">A</text>
<text x="285.3" y="35.9">A</text>
<text x="52.1" y="36.5">VEE</text>
<text x="160.6" y="36.6">4 VP</text>
<text x="160" y="46.7">10 VTO</text>
<text x="150.8" y="64.5" transform="rotate(-90 150.8 64.5)">VEE</text>
<text x="10.3" y="85.9">B</text>
<text x="285.3" y="85.9">B</text>
<text x="10.3" y="135.9">C</text>
<text x="285.3" y="135.9">C</text>
<text x="62.5" y="153.4">VPWM</text>
<text x="186.7" y="153.4">VPWM</text>
<text x="10.3" y="185.9">D</text>
<text x="285.3" y="185.9">D</text>
<text x="35" y="199.9">1</text>
<text x="85" y="199.9">2</text>
<text x="135" y="199.9">3</text>
<text x="185" y="199.9">4</text>
<text x="235" y="199.9">5</text>
<text x="285" y="199.9">6</text>
</g>
<g font-size="1.8" fill="#006464">
<text x="147.6" y="15.5">+12V</text>
<text x="157.4" y="16.6">C3</text>
<text x="32.3" y="20.8">10K</text>
<text x="32.4" y="18.5">RV1</text>
<text x="41.2" y="20.8">24K</text>
<text x="41.8" y="18.5">R1</text>
<text x="155.7" y="18.9">100nF</text>
<text x="178.6" y="22.6">RV6</text>
<text x="225" y="22.6">R32</text>
<text x="238.4" y="21.8">TL074</text>
<text x="239.3" y="19.5">U1D</text>
<text x="250.8" y="23.8">R38</text>
<text x="260.4" y="22.5">PJ301M-12</text>
<text x="41.2" y="28.4">5K6</text>
<text x="41.8" y="26.1">R2</text>
<text x="139.6" y="26.3">U2</text>
<text x="161.9" y="28.1">GND</text>
<text x="178.5" y="24.9">10K</text>
<text x="192" y="29.9">1M</text>
<text x="192" y="27.6">R18</text>
<text x="200.2" y="27.6">D3</text>
<text x="200.2" y="29.9">1N4148</text>
<text x="225" y="24.9">1K</text>
<text x="236.3" y="26.3">+</text>
<text x="251.4" y="26.1">1K</text>
<text x="140.2" y="30.1">SCALE1</text>
<text x="140.2" y="32.6">SCALE2</text>
<text x="140.2" y="35.2">VPWM</text>
<text x="150.7" y="31" transform="rotate(-90 150.7 31)">VCC</text>
<text x="182.2" y="33.2">GND</text>
<text x="192" y="35.3">R20</text>
<text x="200.2" y="35.3">D1</text>
<text x="218.2" y="33.8">Q_NJFET_DSG</text>
<text x="218.2" y="31.4">Q1</text>
<text x="265.4" y="33.9">J12</text>
<text x="22.7" y="39.1">C2</text>
<text x="22.7" y="41.4">100nF</text>
<text x="103.1" y="40.9">+12V</text>
<text x="109.1" y="40.3">R4</text>
<text x="140.2" y="37.7">VHSI</text>
<text x="140.2" y="40.2">VHFT</text>
<text x="157" y="37.7">VP</text>
<text x="192" y="37.6">1M</text>
<text x="200.2" y="37.6">1N4148</text>
<text x="225" y="40.3">R34</text>
<text x="257.2" y="37">GND</text>
<text x="29.3" y="42.1">-5V</text>
<text x="65.4" y="45.2">1K8</text>
<text x="66" y="42.9">R5</text>
<text x="108.5" y="42.6">1M5</text>
<text x="117.1" y="48">R7</text>
<text x="140.2" y="45.3">VLFI</text>
<text x="140.2" y="47.9">VFCI</text>
<text x="140.2" y="42.8">VSSI</text>
<text x="146.2" y="42.8">AS3340</text>
<text x="155.7" y="42.8">VSO</text>
<text x="155.9" y="47.9">VTO</text>
<text x="225" y="42.6">1K</text>
<text x="240.5" y="42.9">RV7</text>
<text x="240.5" y="45.2">10K</text>
<text x="18.4" y="48.4">GND</text>
<text x="69.2" y="53.5">GND</text>
<text x="117.1" y="50.3">470</text>
<text x="140.2" y="52.9">CAP</text>
<text x="188.6" y="51">GND</text>
<text x="236.9" y="53.5">GND</text>
<text x="51.4" y="59.4">R10</text>
<text x="117.9" y="54.3">C4</text>
<text x="117.9" y="56.6">10nF</text>
<text x="130.6" y="55.6">C1</text>
<text x="130.6" y="57.9">1nF</text>
<text x="140.2" y="55.5">VS</text>
<text x="150.7" y="56.6" transform="rotate(-90 150.7 56.6)">VEE</text>
<text x="153.3" y="56.6" transform="rotate(-90 153.3 56.6)">GND</text>
<text x="33.7" y="65.5">10K</text>
<text x="33.8" y="63.2">RV2</text>
<text x="50.8" y="61.7">470K</text>
<text x="113.7" y="63.7">GND</text>
<text x="126.4" y="64.9">GND</text>
<text x="45.3" y="70.1">+5V</text>
<text x="51.4" y="70.8">R15</text>
<text x="150.5" y="66.2">GND</text>
<text x="37.5" y="72.6">GND</text>
<text x="37.7" y="73.9">+5V</text>
<text x="50.8" y="73.1">220K</text>
<text x="238" y="76.6">U1C</text>
<text x="33.7" y="82.3">10K</text>
<text x="51.4" y="78.4">R11</text>
<text x="51.4" y="80.7">47K</text>
<text x="63.7" y="82.2">R13</text>
<text x="235.1" y="83.4">+</text>
<text x="237.1" y="78.9">TL074</text>
<text x="261.6" y="79.6">PJ301M-12</text>
<text x="33.8" y="84.6">RV3</text>
<text x="42.8" y="87.9">+5V</text>
<text x="63.7" y="84.6">470</text>
<text x="64.6" y="88.6">C5</text>
<text x="126" y="85.4">-12V</text>
<text x="136.3" y="89.1">PWR</text>
<text x="137.2" y="86.8">J9</text>
<text x="146.3" y="85.4">-12V</text>
<text x="217.4" y="85.4">+12V</text>
<text x="221" y="88.4">240K</text>
<text x="222.2" y="86.1">R6</text>
<text x="251.4" y="88.5">1K</text>
<text x="37.5" y="92.9">GND</text>
<text x="51.3" y="94.7">1M5</text>
<text x="51.4" y="92.4">R39</text>
<text x="64.6" y="90.9">10nF</text>
<text x="154.4" y="92.3">PWR_FLAG</text>
<text x="154.4" y="94.8">PWR_FLAG</text>
<text x="220.9" y="94.8">R8</text>
<text x="251.4" y="91">R3</text>
<text x="257.2" y="94.2">GND</text>
<text x="266.7" y="91">J1</text>
<text x="37.6" y="96.2">100K</text>
<text x="38.9" y="98.6">RV4</text>
<text x="60.3" y="98">GND</text>
<text x="126.4" y="100.5">GND</text>
<text x="146.7" y="100.5">GND</text>
<text x="221.6" y="99.9">91K</text>
<text x="236.2" y="99.9">100K</text>
<text x="42.5" y="106.9">GND</text>
<text x="51.4" y="107.6">R19</text>
<text x="154.4" y="102.5">PWR_FLAG</text>
<text x="217.8" y="103">GND</text>
<text x="237.4" y="102.5">R9</text>
<text x="50.8" y="110">100K</text>
<text x="125.2" y="109.4">+12V</text>
<text x="145.6" y="109.4">+12V</text>
<text x="213.3" y="112.5">100K</text>
<text x="214" y="110.2">R12</text>
<text x="237.1" y="110.7">TL074</text>
<text x="238.1" y="108.4">U1A</text>
<text x="261.6" y="111.4">PJ301M-12</text>
<text x="22.4" y="119.8">PJ301M-12</text>
<text x="214.3" y="119.1">R16</text>
<text x="221.3" y="118.4">+12V</text>
<text x="226.7" y="119.1">R17</text>
<text x="235.1" y="115.2">+</text>
<text x="27" y="122.1">J3</text>
<text x="34.9" y="120.8">GND</text>
<text x="51.4" y="124.2">R23</text>
<text x="121.8" y="125.5">-12V</text>
<text x="137.1" y="125.5">+12V</text>
<text x="213.1" y="121.4">100K</text>
<text x="226" y="121.4">240K</text>
<text x="239.4" y="124.1">C14</text>
<text x="250.8" y="122.8">R14</text>
<text x="251.4" y="120.2">1K</text>
<text x="257.2" y="125.9">GND</text>
<text x="268" y="122.8">J2</text>
<text x="50.8" y="126.5">100K</text>
<text x="120.6" y="131.2">C7</text>
<text x="139" y="131.7">C11</text>
<text x="222.8" y="126.6">R21</text>
<text x="224.1" y="131.7">91K</text>
<text x="236.2" y="131.7">100K</text>
<text x="240.1" y="126.6">10pF</text>
<text x="22.4" y="136.3">PJ301M-12</text>
<text x="35" y="136.4" transform="rotate(-90 35 136.4)">GND</text>
<text x="36.2" y="137.3">GND</text>
<text x="111.8" y="136.8">GND</text>
<text x="118.9" y="134">100nF</text>
<text x="128.4" y="136.8">V-</text>
<text x="132.9" y="136.8">V+</text>
<text x="137.9" y="134.2">100nF</text>
<text x="141.9" y="137.8">C10</text>
<text x="148.3" y="136.8">GND</text>
<text x="217.8" y="134.8">GND</text>
<text x="236.8" y="134.2">R22</text>
<text x="27" y="138.7">J5</text>
<text x="45.3" y="138.7">+5V</text>
<text x="52.1" y="141.7">100K</text>
<text x="52.7" y="139.4">R31</text>
<text x="126.6" y="138.9">C13</text>
<text x="126.6" y="141.7">10u</text>
<text x="131.1" y="142.4" transform="rotate(-90 131.1 142.4)">TL074</text>
<text x="133.9" y="140.4" transform="rotate(-90 133.9 140.4)">U1E</text>
<text x="141.9" y="140.6">10u</text>
<text x="213.3" y="143">180K</text>
<text x="214" y="140.7">R25</text>
<text x="237.1" y="141.2">TL074</text>
<text x="238" y="138.9">U1B</text>
<text x="261.6" y="141.8">PJ301M-12</text>
<text x="21.5" y="149.5">PJ301M-12</text>
<text x="52.7" y="148.3">R33</text>
<text x="122.4" y="146.4">GND</text>
<text x="137.7" y="146.4">GND</text>
<text x="214.3" y="149.6">R27</text>
<text x="221.3" y="148.9">+12V</text>
<text x="226.7" y="149.6">R28</text>
<text x="235.1" y="145.6">+</text>
<text x="26.8" y="152">J8</text>
<text x="31.2" y="152.1">100K</text>
<text x="32.6" y="154.4">RV5</text>
<text x="52.1" y="150.6">100K</text>
<text x="62.5" y="155.9">R35</text>
<text x="178.4" y="150.7">R36</text>
<text x="179.6" y="155.8">10M</text>
<text x="213.1" y="151.9">100K</text>
<text x="226" y="151.9">240K</text>
<text x="239.4" y="154.5">C15</text>
<text x="250.8" y="153.3">R26</text>
<text x="251.4" y="150.7">1K</text>
<text x="266.7" y="153.3">J7</text>
<text x="62.5" y="158.2">200K</text>
<text x="222.8" y="157.1">R29</text>
<text x="240.1" y="157.1">10pF</text>
<text x="257.2" y="156.4">GND</text>
<text x="24.2" y="166">J4</text>
<text x="36.2" y="162.7">GND</text>
<text x="41.8" y="166.5">C6</text>
<text x="59.1" y="165.3">GND</text>
<text x="101.9" y="166.6">+12V</text>
<text x="112.9" y="167.4">U4</text>
<text x="122.8" y="166.6">+5V</text>
<text x="147.7" y="162.8">GND</text>
<text x="217.8" y="165.3">GND</text>
<text x="224.1" y="162.2">91K</text>
<text x="236.2" y="162.2">100K</text>
<text x="236.8" y="164.7">R30</text>
<text x="40.7" y="168.8">10nF</text>
<text x="47.8" y="168.5">SW_SPDT</text>
<text x="107.2" y="169.7">LM78L05_TO92</text>
<text x="109.5" y="173.6">VI</text>
<text x="116.5" y="173.6">VO</text>
<text x="144.7" y="171">U3</text>
<text x="162.3" y="171.1">C9</text>
<text x="162.3" y="173.5">1uF</text>
<text x="19.6" y="177.4">PJ301M-12</text>
<text x="51.3" y="174.9">SW1</text>
<text x="115.2" y="177.5" transform="rotate(-90 115.2 177.5)">GND</text>
<text x="126.7" y="178.8">C12</text>
<text x="145" y="177.4">VI</text>
<text x="150.7" y="175.8" transform="rotate(-90 150.7 175.8)">GND</text>
<text x="152.1" y="177.4">VO</text>
<text x="25.5" y="182.5">J6</text>
<text x="34.9" y="180.5">GND</text>
<text x="40.7" y="185.3">10nF</text>
<text x="41.8" y="183">C8</text>
<text x="48.9" y="183.8">R24</text>
<text x="126.7" y="181.1">1uF</text>
<text x="142.7" y="181.2">LM79L05_TO92</text>
<text x="144.7" y="183.7">D2</text>
<text x="49.4" y="186.2">1M</text>
<text x="112.4" y="188.1">GND</text>
<text x="135.4" y="190.7">-12V</text>
<text x="146.1" y="187.6">1N4148</text>
<text x="157.6" y="190.7">-5V</text>
<text x="19.6" y="193.9">PJ301M-12</text>
<text x="34.9" y="197">GND</text>
</g>
<g font-size="1.8" fill="#0f0f0f">
<text x="176.3" y="17.5">TRI_RAW</text>
<text x="48.3" y="27.7">SCALE1</text>
<text x="130" y="28.9">SCALE1</text>
<text x="48.3" y="30.2">SCALE2</text>
<text x="112.7" y="35.3">LIN_FM</text>
<text x="130" y="31.5">SCALE2</text>
<text x="130.4" y="35.2">VPWM</text>
<text x="132.5" y="39.1">VHFT 7</text>
<text x="132.7" y="36.6">VHSI 6</text>
<text x="132.8" y="41.6">VSSI 9</text>
<text x="160.6" y="41.7">8 VSO</text>
<text x="61" y="46.7">VS</text>
<text x="132.9" y="46.7">VFCI15</text>
<text x="30.9" y="55.6">VHFT</text>
<text x="134.7" y="54.3">VS14</text>
<text x="67.3" y="78.5">VFCI</text>
<text x="208.5" y="82.3">VTO</text>
<text x="248.9" y="95">TRI_RAW</text>
<text x="48.2" y="111.5">CV</text>
<text x="208.3" y="114">VSO</text>
<text x="47" y="128">CV2</text>
<text x="248.9" y="128">SAW_RAW</text>
<text x="38.1" y="145.8">PWM</text>
<text x="209.5" y="144.5">VP</text>
<text x="175.2" y="152.1">VP</text>
<text x="247.6" y="158.5">PULSE_RAW</text>
<text x="31" y="173.7">S</text>
<text x="61" y="173.7">VHSI</text>
<text x="61" y="168.6">VSSI</text>
<text x="34" y="176.6" transform="rotate(-90 34 176.6)">SYNC</text>
<text x="37.8" y="188" transform="rotate(-90 37.8 188)">LINFM</text>
<text x="57.1" y="187.7">LIN_FM</text>
</g>
<g font-size="1.8" fill="#a90000">
<text x="30.4" y="22.6">3</text>
<text x="36.8" y="22.6">1</text>
<text x="183.9" y="20.4" transform="rotate(-90 183.9 20.4)">1</text>
<text x="186.6" y="22.6">2</text>
<text x="34" y="26.7" transform="rotate(-90 34 26.7)">2</text>
<text x="137.7" y="29">1</text>
<text x="149.6" y="26.7" transform="rotate(-90 149.6 26.7)">16</text>
<text x="183.9" y="26.7" transform="rotate(-90 183.9 26.7)">3</text>
<text x="217.9" y="28.6" transform="rotate(-90 217.9 28.6)">2</text>
<text x="233.6" y="25.1">12</text>
<text x="246.3" y="27.7">14</text>
<text x="260.4" y="25.1">TN</text>
<text x="261" y="27.7">T</text>
<text x="137.7" y="31.5">2</text>
<text x="137.7" y="34">5</text>
<text x="210.2" y="33.7">3</text>
<text x="233.6" y="30.2">13</text>
<text x="260.9" y="30.2">S</text>
<text x="137.7" y="36.6">6</text>
<text x="137.7" y="39.1">7</text>
<text x="137.7" y="41.7">9</text>
<text x="160.6" y="36.6">4</text>
<text x="160.6" y="41.7">8</text>
<text x="217.9" y="36.3" transform="rotate(-90 217.9 36.3)">1</text>
<text x="238.5" y="40.7" transform="rotate(-90 238.5 40.7)">1</text>
<text x="137.1" y="44.2">13</text>
<text x="137.1" y="46.7">15</text>
<text x="160" y="46.7">10</text>
<text x="234.9" y="42.9">2</text>
<text x="238.5" y="47.1" transform="rotate(-90 238.5 47.1)">3</text>
<text x="137.1" y="51.8">11</text>
<text x="137.1" y="54.4">14</text>
<text x="149.6" y="59.1" transform="rotate(-90 149.6 59.1)">3</text>
<text x="152.1" y="59.7" transform="rotate(-90 152.1 59.7)">12</text>
<text x="39.1" y="61" transform="rotate(-90 39.1 61)">1</text>
<text x="41.8" y="63.2">2</text>
<text x="39.1" y="67.4" transform="rotate(-90 39.1 67.4)">3</text>
<text x="39.1" y="80.1" transform="rotate(-90 39.1 80.1)">3</text>
<text x="41.8" y="82.3">2</text>
<text x="232.4" y="82.3">10</text>
<text x="260.4" y="82.3">TN</text>
<text x="39.1" y="86.4" transform="rotate(-90 39.1 86.4)">1</text>
<text x="233" y="87.4">9</text>
<text x="245.7" y="84.8">8</text>
<text x="260.9" y="87.4">S</text>
<text x="261" y="84.8">T</text>
<text x="44.2" y="94.1" transform="rotate(-90 44.2 94.1)">3</text>
<text x="133.3" y="91.2">1</text>
<text x="133.3" y="93.7">3</text>
<text x="142.2" y="91.2">2</text>
<text x="142.2" y="93.7">4</text>
<text x="44.2" y="100.4" transform="rotate(-90 44.2 100.4)">1</text>
<text x="46.9" y="96.3">2</text>
<text x="133.3" y="96.3">5</text>
<text x="133.3" y="98.8">7</text>
<text x="133.3" y="101.3">9</text>
<text x="141.6" y="101.3">10</text>
<text x="142.2" y="96.3">6</text>
<text x="142.2" y="98.8">8</text>
<text x="30.5" y="109">TN</text>
<text x="31.2" y="111.5">T</text>
<text x="31" y="114">S</text>
<text x="233" y="119.1">2</text>
<text x="233" y="114">3</text>
<text x="245.7" y="116.6">1</text>
<text x="260.4" y="114">TN</text>
<text x="260.9" y="119.1">S</text>
<text x="261" y="116.6">T</text>
<text x="30.5" y="125.5">TN</text>
<text x="31" y="130.6">S</text>
<text x="31.2" y="128">T</text>
<text x="125.1" y="135.6">11</text>
<text x="137.1" y="135.6">4</text>
<text x="31" y="140.7">S</text>
<text x="31.2" y="143.3">T</text>
<text x="30.5" y="145.8">TN</text>
<text x="37.8" y="149.9" transform="rotate(-90 37.8 149.9)">3</text>
<text x="233" y="144.5">5</text>
<text x="233" y="149.6">6</text>
<text x="245.7" y="147.1">7</text>
<text x="260.4" y="144.5">TN</text>
<text x="260.9" y="149.6">S</text>
<text x="261" y="147.1">T</text>
<text x="40.6" y="152.1">2</text>
<text x="37.8" y="156.3" transform="rotate(-90 37.8 156.3)">1</text>
<text x="30.5" y="168.7">TN</text>
<text x="31.2" y="171.2">T</text>
<text x="48.8" y="173.4">2</text>
<text x="56.4" y="170.9">1</text>
<text x="107.2" y="172.5">3</text>
<text x="119.9" y="172.5">1</text>
<text x="149.6" y="170.9" transform="rotate(-90 149.6 170.9)">1</text>
<text x="56.4" y="176">3</text>
<text x="114" y="179.8" transform="rotate(-90 114 179.8)">2</text>
<text x="142.8" y="176.3">2</text>
<text x="155.5" y="176.3">3</text>
<text x="30.5" y="185.2">TN</text>
<text x="31" y="190.2">S</text>
<text x="31.2" y="187.7">T</text>
</g>
</svg>
